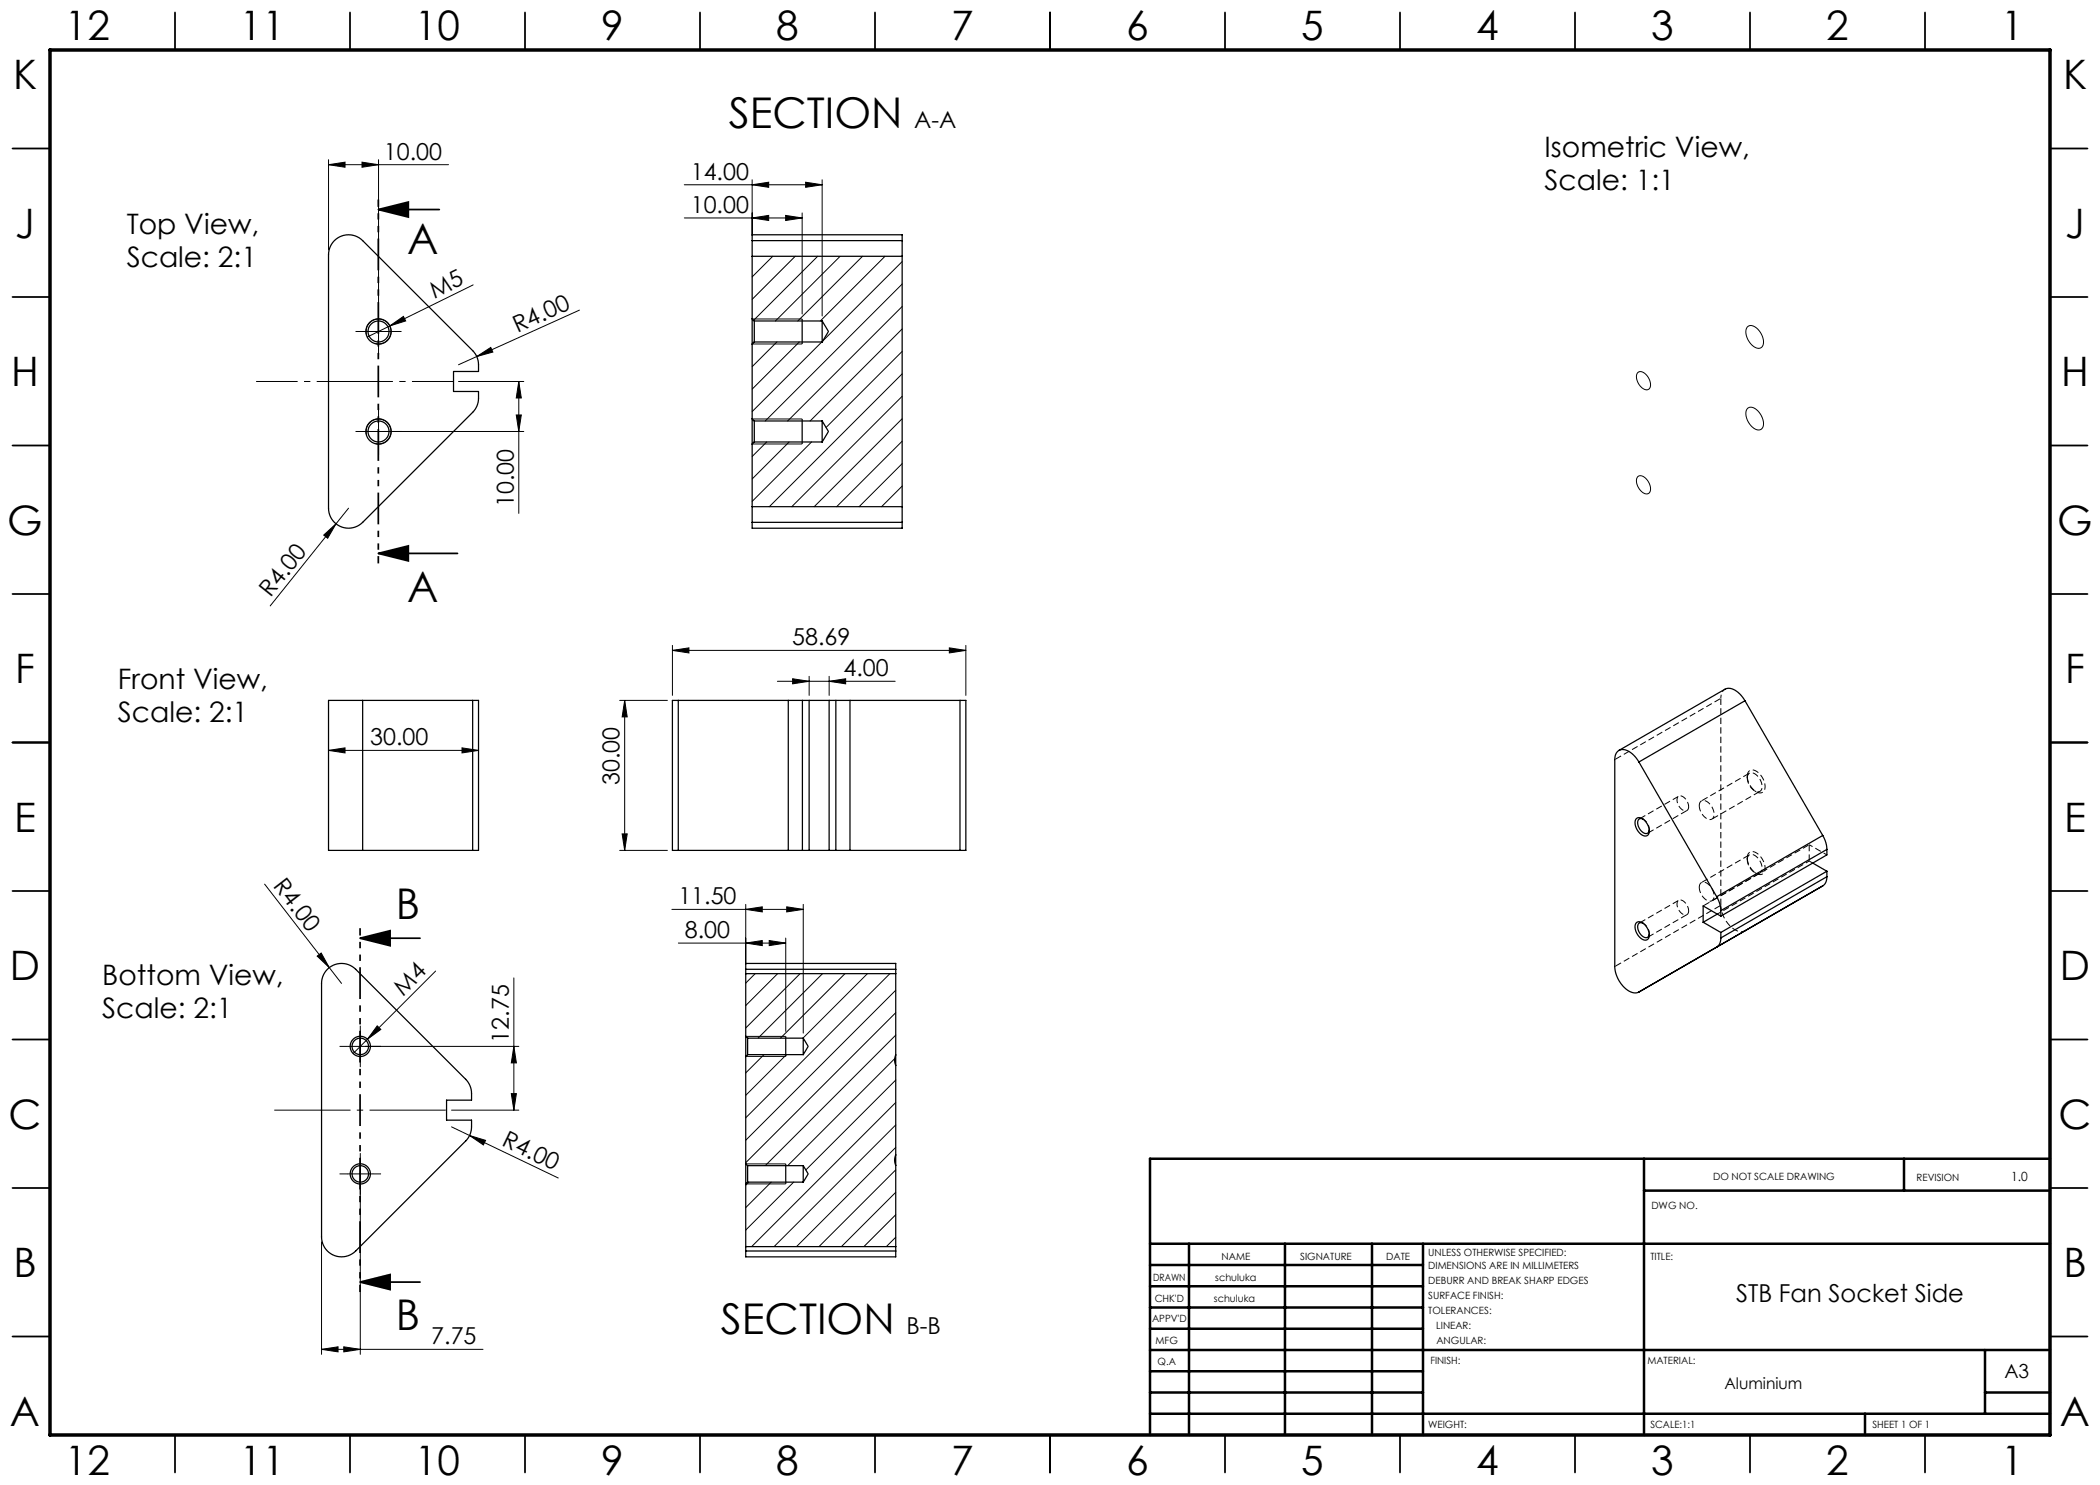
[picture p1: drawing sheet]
<svg xmlns="http://www.w3.org/2000/svg" width="420mm" height="297mm" viewBox="0 0 420 297" stroke-linecap="round" stroke-linejoin="round" font-family="sans-serif">
<g fill="none" stroke="#000" stroke-width=".25">
<path d="M66.9 48.1a4 4 0 0 1 5.6 0l22 22a4 4 0 0 1 1.2 2.9v1.3h-5v4h5v1.3a4 4 0 0 1-1.2 2.9l-22 22a4 4 0 0 1-4.3 .8 4 4 0 0 1-2.5-3.7v-50.6l.2-1.4 .4-.8zM150.4 48.1v-1.1h30v1.1M150.4 48.1v15.7M150.4 48.1h30M150.4 51.3h30M180.4 48.1v56.4M150.4 63.8v5M150.4 68.8v15M150.4 63.8l.5 .4M150.9 64.2v4.2M150.9 68.4l-.5 .4M150.9 68.4h13.5"/>
<path d="M150.9 64.2h13.5M160.4 63.8v5M164.4 64.2l1.3 2.1-1.3 2.1M164.4 64.2v4.2M150.4 83.8v5M150.4 88.8v15.7M150.4 83.8l.5 .4M150.9 84.2v4.2M150.9 88.4l-.5 .4M150.9 88.4h13.5M150.9 84.2h13.5M160.4 83.8v5"/>
<path d="M164.4 84.2l1.3 2.1-1.3 2.1M164.4 84.2v4.2M150.4 104.5v1.1h30v-1.1M150.4 104.5h30M150.4 101.3h30M72.5 140.1h-6.8v30h6.8M72.5 140.1v30M72.5 140.1h22M94.5 140.1h1.2v30h-1.2M94.5 140.1v30M135.7 140.1h-1.2v30h1.2M135.7 140.1h22"/>
<path d="M135.7 140.1v30M157.7 140.1h2.8M157.7 140.1v30M160.5 140.1h6.7M160.5 140.1v30M161.8 140.1v30M165.8 140.1v30M167.2 140.1h2.8M167.2 140.1v30M170 140.1h22M170 140.1v30M192 140.1h1.2v30h-1.2"/>
<path d="M192 140.1v30M327.8 152.4a4.1 4.1 0 0 0-3.5-2.5 1.74 1.74 0 0 0-1.3 2v41.4a5.8 5.8 0 0 0 3.7 5.3l1.1-.2M327.8 152.4l15.5 26.9M349 140.2a4.1 4.1 0 0 0-3.5-2.5l-21.7 12.4M349 140.2l-21.2 12.2M349 140.2l15.6 26.9M72.5 170.1h22M135.7 170.1h22M157.7 170.1h2.8M160.5 170.1h6.7M167.2 170.1h2.8M170 170.1h22"/>
<path d="M327.3 163.7a1.45 1.45 0 0 1 2 .8 2 2 0 0 1 .1 2.6 2.17 2.17 0 0 1-2.3-2l-.1-.8zM328.6 163.8a.74 .74 0 0 0-.9 .1 .74 .74 0 0 0-.2 .9 1.99 1.99 0 0 0 1.9 1.9l.3-.2 .2-.5M343.3 179.3a5.8 5.8 0 0 1 .9 2.8M362.6 172.6l2.8 1.6M364.6 167.1a5.8 5.8 0 0 1 .8 2.8M364.6 167.1l-21.3 12.2M364.6 177.2l-36.8 21.2M364.6 177.2l-15.6 9M365.4 175.3a2 2 0 0 1-.8 1.9M365.4 169.9l-21.2 12.2M365.4 169.9v1.1l-21.2 12.2M365.4 174.2v1.1"/>
<path d="M365.4 174.2l-21.2 12.3M365.4 175.3l-21.2 12.3M65.5 193.9a4 4 0 0 1 5.6 0l22 22a4 4 0 0 1 1.2 2.8v1.3h-5v4h5v1.4a4 4 0 0 1-1.2 2.8l-22 22a4 4 0 0 1-4.3 .9 4 4 0 0 1-2.5-3.7v-50.7l.1-.9 .3-.8zM149.1 193.9v-1.2h30v1.2M149.1 193.9v13.4M149.1 193.9h30M149.1 194.7h30M179.1 193.9v17.1M327.3 184.5a1.45 1.45 0 0 1 2 .8 2 2 0 0 1 .1 2.6 2.09 2.09 0 0 1-2.2-1.7l-.2-1.1zM328.6 184.6a.74 .74 0 0 0-.9 .1 .74 .74 0 0 0-.2 .9 1.99 1.99 0 0 0 1.9 1.9l.3-.2 .2-.5M340.6 184.5l3.6 2M343.5 182.8l-2.9 1.7"/>
<path d="M344.2 187.6a2 2 0 0 1-.9 1.8l-15.5 9M344.2 182.1v1.1M344.2 186.5v1.1M344.2 183.2l-3.6-2v3.3M149.1 207.3v4M149.1 211.3v21.5M149.1 207.3l.4 .3M149.5 207.6v3.3M149.5 210.9l-.4 .4M149.5 210.9h11.1M149.5 207.6h11.1M157.1 207.3v4"/>
<path d="M160.6 207.6l1 1.7-1 1.6M160.6 207.6v3.3M179.1 211l-.2 1 .2 1.1M179.1 211v2.1M179.1 213.1v17.9M149.1 232.8v4M149.1 236.8v13.4M149.1 232.8l.4 .3M149.5 233.1v3.3M149.5 236.4l-.4 .4M149.5 236.4h11.1M149.5 233.1h11.1"/>
<path d="M157.1 232.8v4M160.6 233.1l1 1.7-1 1.6M160.6 233.1v3.3M179.1 231l-.2 1 .2 1.1M179.1 231v2.1M179.1 233.1v17.1M149.1 250.2v1.2h30v-1.2M149.1 249.3h30M149.1 250.2h30"/>
<circle cx="75.7" cy="66.3" r="2.53"/>
<circle cx="75.7" cy="66.3" r="2.1"/>
<circle cx="75.7" cy="86.3" r="2.53"/>
<circle cx="75.7" cy="86.3" r="2.1"/>
<circle cx="72.1" cy="209.3" r="2.02"/>
<circle cx="72.1" cy="209.3" r="1.65"/>
<circle cx="72.1" cy="234.8" r="1.65"/>
<circle cx="72.1" cy="234.8" r="2.02"/>
</g>
<g fill="none" stroke="#000" stroke-width=".2">
<path d="M65.7 32.9l3.3-.5v1zM65.7 31.9v18.1M65.7 32.9h24M72.4 32.4l3.3 .5-3.3 .5zM75.7 31.9v36.9M136.9 37h27.5M150.4 37l3.3-.6v1.1zM150.4 36v11.1M161.1 36.4l3.3 .6-3.3 .5zM164.4 36v27.2M94.6 57l-21.1 10.4M136.9 43.6h23.5"/>
<path d="M150.4 43.6l3.3-.5v1zM154.6 51.3l-4.2 4.1M157.1 43.1l3.3 .5-3.3 .5zM159 51.3l-8.6 8.6M160.4 42.6v20.2M163.5 51.3l-12.8 12.8M168 51.3l-12.9 12.9M172.5 51.3l-12.9 12.9M177 51.3l-12.9 12.9M180.4 52.3l-15.8 15.9M180.4 56.8l-27.4 27.4M73.2 66.3h5"/>
<path d="M73.3 66.9a2.5 2.5 0 0 1 2.2-3.1 2.5 2.5 0 0 1 2.7 2.7 2.5 2.5 0 0 1-3.1 2.2M77.9 65.2l2.8-1.9 .4 .9zM91.7 76.3h13.1M95.3 71.3l2.8-1.8 .5 .9zM95.3 71.3l-3.6 1.7M103.8 76.3l.5 3.3h-1.1zM103.8 76.3v26.4M115.9 62l-20.6 9.3M150.5 63.8h9.9M150.5 68.8h9.9M150.9 68.4l-.5 .4M155.4 68.4l-5 4.9"/>
<path d="M159.9 68.4l-9.5 9.4M164.4 68.4l-14 13.9M180.4 61.3l-22.9 22.9M180.4 65.8l-18.4 18.4M180.4 70.3l-15.2 15.2M180.4 74.8l-26.5 26.5M180.4 79.3l-22 22M327.6 74.5a1.54 1.54 0 0 1 2 .9 1.78 1.78 0 0 1 0 2.5 2.38 2.38 0 0 1-2.3-2.3v-.7zM349.6 65.3a1.74 1.74 0 0 1 2.2 .9 2.75 2.75 0 0 1 .5 3.3 1.74 1.74 0 0 1-2.3-.9 2.75 2.75 0 0 1-.4-3.3zM73.3 86.9a2.5 2.5 0 0 1 2.2-3.1 2.5 2.5 0 0 1 2.7 2.7 2.5 2.5 0 0 1-3.1 2.2M75.7 83.8v5M103.2 83h1.1l-.5 3.3z"/>
<path d="M104.8 86.3h-31.6M150.5 83.8h9.9M150.5 88.8h9.9M153.3 88.4l-2.9 2.9M157.8 88.4l-7.4 7.4M162.3 88.4l-11.9 11.9M180.4 83.7l-17.6 17.6M180.4 88.2l-13.1 13.1M180.4 92.7l-8.6 8.6M180.4 97.2l-4.1 4.1M327.6 95.3a1.54 1.54 0 0 1 2 1 1.78 1.78 0 0 1 0 2.4 2.38 2.38 0 0 1-2.3-2.3v-.6zM349.6 81.6a1.74 1.74 0 0 1 2.2 .9 2.75 2.75 0 0 1 .5 3.3 1.74 1.74 0 0 1-2.3-.9 2.75 2.75 0 0 1-.4-3.3z"/>
<path d="M64.7 107l2.5-2.2-1.7 2.9zM67.2 104.8l-13.2 16.4M69.7 101.6l-2.5 3.2M134.5 130.1l3.3-.5v1zM134.5 129.1v10M134.5 130.1h58.7M155.5 136.3h23.5M158.5 135.8l3.3 .5-3.3 .5zM161.8 135.3v3.8M165.8 136.3l3.3-.5v1zM165.8 135.3v3.8M189.9 129.6l3.3 .5-3.3 .5z"/>
<path d="M193.2 129.1v10M65.7 150.1l3.3-.5v1zM65.7 150.1h30M92.4 149.6l3.3 .5-3.3 .5zM123.9 140.1h9.6M124.9 140.1v30M124.9 140.1l.5 3.3h-1zM52.9 176.8l15.4 19.9M123.9 170.1h9.6M124.4 166.8h1l-.5 3.3zM63.4 191.2l.8-.6 1.7 2.9zM87.1 194.2l-16.5 16.5"/>
<path d="M102.8 195.6v26.4M134.4 181.9h26.2M135.7 188.6h21.4M149.1 188.6l3.4-.5v1zM149.1 181.9l3.4-.5v1zM149.1 180.9v12M151 194.7l-1.9 1.9M153.8 188.1l3.3 .5-3.3 .5zM155.5 194.7l-6.4 6.4M157.1 187.6v18.7M157.3 181.4l3.3 .5-3.3 .5zM160 194.7l-10.9 10.9"/>
<path d="M160.6 180.9v25.7M164.5 194.7l-12.9 12.9M169 194.7l-12.9 12.9M173.5 194.7l-12.9 12.9M178 194.7l-28.9 28.9M179.1 198l-30 30M72.1 206.8v5M75.4 205.2l.8 .7-2.7 2zM102.3 218.7h1l-.5 3.3zM102.8 209.3l.5 3.3h-1zM103.8 209.3h-34.2M149.2 207.3h7.9"/>
<path d="M149.2 211.3h7.9M152.8 210.9l-3.7 3.7M157.3 210.9l-8.2 8.2M179 211.7l-21.5 21.4M179.1 202.5l-30 30M179.1 207l-26.1 26.1M179.1 216l-17.9 18M69.6 234.8h5M72.1 232.3v38.6M90.3 225.4l21.3 10.2M90.3 222h13.5M93.9 227.1l3.2 1-.4 .9z"/>
<path d="M149.2 232.8h7.9M149.2 236.8h7.9M149.7 236.4l-.6 .6M154.2 236.4l-5.1 5.1M158.7 236.4l-9.6 9.6M179.1 220.5l-28.8 28.8M179.1 225l-24.3 24.3M179.1 229.5l-19.8 19.8M179.1 234l-15.3 15.3M179.1 238.5l-10.8 10.8M64.3 248.4v22.5M179.1 243l-6.3 6.3"/>
<path d="M179.1 247.4l-1.8 1.9M64.3 269.9l3.3-.5v1zM64.3 269.9h32.3M68.8 269.4l3.3 .5-3.3 .5z"/>
</g>
<path d="M323 151.9l21.2-12.2M361.8 168.9l-21.2 12.3M323 193.3l21.2-12.2" fill="none" stroke="#000" stroke-width=".2" stroke-dasharray="1.3 .6" stroke-dashoffset="-.2" stroke-linecap="butt"/>
<path d="M345 137.8l-.7 .9-.1 1M361.8 172.2l-18.3 10.6M365.4 171l-3.6-2.1M344.2 181.1a5.8 5.8 0 0 0 3.7 5.2l1.1-.1" fill="none" stroke="#000" stroke-width=".2" stroke-dasharray="1.3 .6" stroke-dashoffset=".5" stroke-linecap="butt"/>
<path d="M361.8 172.2l.8 .4" fill="none" stroke="#000" stroke-width=".2" stroke-dasharray="1.3 .6" stroke-dashoffset=".4" stroke-linecap="butt"/>
<path d="M349.5 155.3a1.14 1.14 0 0 1 .6-1.3 1.14 1.14 0 0 1 1.4 .4 3.3 3.3 0 0 1 1.2 3.9 1.52 1.52 0 0 1-2.2-.6 4 4 0 0 1-1-2.4M349.5 155.3v.3M350.9 158.2l.3 .1M328.7 163.9l-.3-.2M329.9 166.2v-.3M349.5 171.6a1.14 1.14 0 0 1 .6-1.2 1.14 1.14 0 0 1 1.4 .3 3.3 3.3 0 0 1 1.2 3.9 1.52 1.52 0 0 1-2.2-.5 4 4 0 0 1-1-2.5M349.5 171.6v.3M350.9 174.5l.3 .2M361.8 168.9v3.3M328.7 184.7l-.3-.2M329.9 187v-.3" fill="none" stroke="#000" stroke-width=".2" stroke-dasharray="1.3 .6" stroke-linecap="butt"/>
<path d="M344.2 139.7v41.4M335.7 159.2l-7.8 4.6M349.9 154.6l-9.6 5.6M329.5 166.6l7.9-4.5M342.4 163.8l9.6-5.5M349.9 171l-9.6 5.5M329.5 187.5l7.9-4.6M335.7 180.1l-7.8 4.5M342.4 180.1l9.6-5.5" fill="none" stroke="#000" stroke-width=".2" stroke-dasharray="1.3 .6" stroke-dashoffset="-.1" stroke-linecap="butt"/>
<path d="M329.9 166a2.5 2.5 0 0 0-1.3-2.2M329.9 186.8a2.5 2.5 0 0 0-1.3-2.2" fill="none" stroke="#000" stroke-width=".2" stroke-dasharray="1.3 .6" stroke-dashoffset=".2" stroke-linecap="butt"/>
<path d="M337.7 161.3a2.09 2.09 0 0 0-1.9-2.1 1.69 1.69 0 0 0 .4 2.5 .82 .82 0 0 0 .9 .5 .82 .82 0 0 0 .6-.9M337.7 182.2a2.09 2.09 0 0 0-1.9-2.2 1.69 1.69 0 0 0 .4 2.5 .82 .82 0 0 0 .9 .5 .82 .82 0 0 0 .6-.8" fill="none" stroke="#000" stroke-width=".2" stroke-dasharray="1.3 .6" stroke-dashoffset=".3" stroke-linecap="butt"/>
<path d="M349.5 155.6a.95 .95 0 0 1 .5-1 .95 .95 0 0 1 1.2 .3 2.69 2.69 0 0 1 .9 3.3 1.5 1.5 0 0 1-2-.9l-.5-.8-.1-.9M339.9 161.1a.95 .95 0 0 1 .5-1 .95 .95 0 0 1 1.2 .3 2.69 2.69 0 0 1 .9 3.3 1.5 1.5 0 0 1-2-.8l-.5-.9-.1-.9M339.9 177.5a.95 .95 0 0 1 .5-1.1 .95 .95 0 0 1 1.2 .4 2.69 2.69 0 0 1 .9 3.2 1.5 1.5 0 0 1-2-.8l-.5-.9-.1-.8M349.5 171.9a.95 .95 0 0 1 .5-1 .95 .95 0 0 1 1.2 .3 2.69 2.69 0 0 1 .9 3.3 1.5 1.5 0 0 1-2-.8l-.5-.9-.1-.9" fill="none" stroke="#000" stroke-width=".2" stroke-dasharray="1.3 .6" stroke-dashoffset=".1" stroke-linecap="butt"/>
<g fill="none" stroke="#000" stroke-width=".35">
<path d="M35 2.5v7.5M70 2.5v7.5M105 2.5v7.5M140 2.5v7.5M175 2.5v7.5M210 2.5v7.5M245 2.5v7.5M280 2.5v7.5M315 2.5v7.5M350 2.5v7.5M385 2.5v7.5M2.5 29.7h7.5"/>
<path d="M410 29.7h7.5M2.5 59.4h7.5M75.7 41.9h12.2M75.7 41.9l6-1.5v3zM410 59.4h7.5M2.5 89.1h7.5M410 89.1h7.5M2.5 118.8h7.5M75.7 110.7h15.8M75.7 110.7l6-1.5v3zM410 118.8h7.5M2.5 148.5h7.5"/>
<path d="M410 148.5h7.5M2.5 178.2h7.5M410 178.2h7.5M72 187.6h12M72 187.6l6-1.5v3zM2.5 207.9h7.5M410 207.9h7.5M2.5 237.6h7.5M410 237.6h7.5M72 256.4h12M72 256.4l6-1.5v3zM2.5 267.3h7.5"/>
<path d="M410 267.3h7.5M35 287v7.5M70 287v7.5M105 287v7.5M140 287v7.5M175 287v7.5M210 287v7.5M245 287v7.5M280 287v7.5M315 287v7.5M350 287v7.5M385 287v7.5"/>
</g>
<g fill="none" stroke="#000" stroke-width=".2" stroke-dasharray="15.2 1.3 1.3 1.3" stroke-linecap="butt">
<path d="M73.2 66.3h-2.1M75.7 63.8v-2.1M75.7 68.8v2.1M78.2 66.3h2.1M73.2 86.3h-2.1M75.7 83.8v-2.1M75.7 88.8v2.1M78.2 86.3h2.1M69.6 209.3h-1.7M72.1 206.8v-1.7M72.1 211.8v1.6M74.6 209.3h1.6"/>
<path d="M69.6 234.8h-1.7M72.1 232.3v-1.7M72.1 237.3v1.6M74.6 234.8h1.6"/>
</g>
<path d="M75.7 39.9v72.8M72 185.6v72.8" fill="none" stroke="#000" stroke-width=".35" stroke-dasharray="6.3 1.3 1.3 1.3 1.3 1.3" stroke-dashoffset="4.9" stroke-linecap="butt"/>
<path d="M90.7 76.3h-39.5" fill="none" stroke="#000" stroke-width=".2" stroke-dasharray="15.2 1.3 1.3 1.3" stroke-dashoffset="6.9" stroke-linecap="butt"/>
<path d="M89.3 222h-34.6" fill="none" stroke="#000" stroke-width=".2" stroke-dasharray="15.2 1.3 1.3 1.3" stroke-dashoffset="-.2" stroke-linecap="butt"/>
<g fill="none" stroke="#000" stroke-width=".5">
<path d="M328.8 231.8v55.2M328.8 238.1h81.2M380.8 231.8v6.3M410 231.8h-180v55.2M230 248.8h180M230 257.3h54.6M230 253h54.6M237.8 248.8v38.2M257 248.8v38.2M274.4 248.8v38.2M284.6 248.8v38.2M230 265.8h54.6"/>
<path d="M230 261.5h54.6M230 278.5h54.6M230 274.3h54.6M230 270h180M397 278.5h13M397 270v12.8M230 282.8h180M373 282.8v4.2"/>
</g>
<path d="M10 10h400v277h-400z" fill="none" stroke="#000" stroke-width=".7"/>
<g fill="#000">
<path d="M77.9 65.2l2.8-1.9 .4 .9zM95.3 71.3l2.8-1.8 .5 .9zM64.7 107l2.5-2.2-1.7 2.9zM63.4 191.2l.8-.6 1.7 2.9zM75.4 205.2l.8 .7-2.7 2zM93.9 227.1l3.2 1-.4 .9z"/>
<path d="M72.4 32.4l3.3 .5-3.3 .5zM65.7 32.9l3.3-.5v1z"/>
<path d="M75.7 41.9l6-1.5v3zM75.7 110.7l6-1.5v3z"/>
<path d="M150.4 43.6l3.3-.5v1zM157.1 43.1l3.3 .5-3.3 .5zM150.4 37l3.3-.6v1.1zM161.1 36.4l3.3 .6-3.3 .5z"/>
<path d="M103.2 83h1.1l-.5 3.3zM103.8 76.3l.5 3.3h-1.1z"/>
<path d="M65.7 150.1l3.3-.5v1zM92.4 149.6l3.3 .5-3.3 .5zM158.5 135.8l3.3 .5-3.3 .5zM165.8 136.3l3.3-.5v1z"/>
<path d="M124.9 140.1l.5 3.3h-1zM124.4 166.8h1l-.5 3.3z"/>
<path d="M72 187.6l6-1.5v3zM72 256.4l6-1.5v3z"/>
<path d="M149.1 188.6l3.4-.5v1zM153.8 188.1l3.3 .5-3.3 .5zM149.1 181.9l3.4-.5v1zM157.3 181.4l3.3 .5-3.3 .5z"/>
<path d="M102.8 209.3l.5 3.3h-1zM102.3 218.7h1l-.5 3.3z"/>
<path d="M68.8 269.4l3.3 .5-3.3 .5zM64.3 269.9l3.3-.5v1zM189.9 129.6l3.3 .5-3.3 .5zM134.5 130.1l3.3-.5v1z"/>
</g>
<g font-size="8.5">
<text x="145.7" y="25.7">SECTION</text>
<text x="81.5" y="50.8">A</text>
<text x="81.5" y="120.3">A</text>
<text x="79.2" y="183.8">B</text>
<text x="79.2" y="266">B</text>
<text x="144.2" y="266.9">SECTION</text>
</g>
<g font-size="8.1">
<text x="13" y="8">12</text>
<text x="48" y="8">11</text>
<text x="83" y="8">10</text>
<text x="120.2" y="8">9</text>
<text x="155.2" y="8">8</text>
<text x="190.2" y="8">7</text>
<text x="225.2" y="8">6</text>
<text x="260.2" y="8">5</text>
<text x="295.2" y="8">4</text>
<text x="330.2" y="8">3</text>
<text x="365.2" y="8">2</text>
<text x="400.2" y="8">1</text>
<text x="2.6" y="17.8">K</text>
<text x="412.6" y="17.8">K</text>
<text x="3" y="47.5">J</text>
<text x="413" y="47.5">J</text>
<text x="2.2" y="77.2">H</text>
<text x="412.2" y="77.2">H</text>
<text x="1.5" y="106.9">G</text>
<text x="411.5" y="106.9">G</text>
<text x="3" y="136.6">F</text>
<text x="413" y="136.6">F</text>
<text x="2.8" y="166.3">E</text>
<text x="412.8" y="166.3">E</text>
<text x="2" y="196">D</text>
<text x="412" y="196">D</text>
<text x="1.7" y="225.7">C</text>
<text x="411.7" y="225.7">C</text>
<text x="2.7" y="255.4">B</text>
<text x="412.7" y="255.4">B</text>
<text x="2" y="285.1">A</text>
<text x="412" y="285.1">A</text>
<text x="13" y="295">12</text>
<text x="48" y="295">11</text>
<text x="83" y="295">10</text>
<text x="120.2" y="295">9</text>
<text x="155.2" y="295">8</text>
<text x="190.2" y="295">7</text>
<text x="225.2" y="295">6</text>
<text x="260.2" y="295">5</text>
<text x="295.2" y="295">4</text>
<text x="330.2" y="295">3</text>
<text x="365.2" y="295">2</text>
<text x="400.2" y="295">1</text>
</g>
<g font-size="5.6">
<text x="308.9" y="31.3">Isometric View,</text>
<text x="308.9" y="38">Scale: 1:1</text>
<text x="25.3" y="46.8">Top View,</text>
<text x="25.3" y="53.5">Scale: 2:1</text>
<text x="23.6" y="137.8">Front View,</text>
<text x="23.6" y="144.5">Scale: 2:1</text>
<text x="20.4" y="197">Bottom View,</text>
<text x="20.4" y="203.6">Scale: 2:1</text>
</g>
<text font-size="4.9" x="347.2" y="260.4">STB Fan Socket Side</text>
<g font-size="4.7">
<text x="182.9" y="25.7">A-A</text>
<text x="76.8" y="31.9">10.00</text>
<text x="138.2" y="35.9">14.00</text>
<text x="138.2" y="42.6">10.00</text>
<text x="86.9" y="59.7" transform="rotate(-26 86.9 59.7)">M5</text>
<text x="103.5" y="66.6" transform="rotate(-24 103.5 66.6)">R4.00</text>
<text x="102.7" y="101.4" transform="rotate(-90 102.7 101.4)">10.00</text>
<text x="54.1" y="119.6" transform="rotate(-51 54.1 119.6)">R4.00</text>
<text x="158.4" y="129.1">58.69</text>
<text x="168.7" y="135.2">4.00</text>
<text x="74" y="149.1">30.00</text>
<text x="123.9" y="157.1" transform="rotate(-90 123.9 157.1)">30.00</text>
<text x="54.5" y="177.2" transform="rotate(52 54.5 177.2)">R4.00</text>
<text x="135.7" y="180.9">11.50</text>
<text x="137" y="187.6">8.00</text>
<text x="80.7" y="199.3" transform="rotate(-45 80.7 199.3)">M4</text>
<text x="101.8" y="208.5" transform="rotate(-90 101.8 208.5)">12.75</text>
<text x="100.2" y="229" transform="rotate(26 100.2 229)">R4.00</text>
<text x="86.3" y="268.9">7.75</text>
<text x="181.3" y="266.9">B-B</text>
</g>
<text font-size="3.9" x="400.9" y="275.5">A3</text>
<text font-size="3.2" x="344.9" y="277.9">Aluminium</text>
<text font-size="2.5" x="402.2" y="236.1">1.0</text>
<g font-size="2">
<text x="342.6" y="236">DO NOT SCALE DRAWING</text>
<text x="383.3" y="236.2">REVISION</text>
<text x="330.3" y="241.8">DWG NO.</text>
<text x="244.3" y="252">NAME</text>
<text x="260" y="251.9">SIGNATURE</text>
<text x="277.2" y="251.9">DATE</text>
<text x="285.6" y="251.2">UNLESS OTHERWISE SPECIFIED:</text>
<text x="330.1" y="251.9">TITLE:</text>
<text x="230.6" y="256.1">DRAWN</text>
<text x="243.1" y="256.1">schuluka</text>
<text x="285.6" y="253.7">DIMENSIONS ARE IN MILLIMETERS</text>
<text x="285.6" y="256.7">DEBURR AND BREAK SHARP EDGES</text>
<text x="230.9" y="260.3">CHK'D</text>
<text x="242.8" y="260.3">schuluka</text>
<text x="285.6" y="259.7">SURFACE FINISH:</text>
<text x="285.6" y="262.7">TOLERANCES:</text>
<text x="230.4" y="264.4">APPV'D</text>
<text x="231.1" y="268.8">MFG</text>
<text x="287.3" y="265.7">LINEAR:</text>
<text x="287.3" y="268.7">ANGULAR:</text>
<text x="231.5" y="273">Q.A</text>
<text x="286.1" y="272.9">FINISH:</text>
<text x="329.5" y="272.9">MATERIAL:</text>
<text x="285.6" y="285.5">WEIGHT:</text>
<text x="330.1" y="285.6">SCALE:1:1</text>
<text x="374.5" y="285.6">SHEET 1 OF 1</text>
</g>
</svg>
